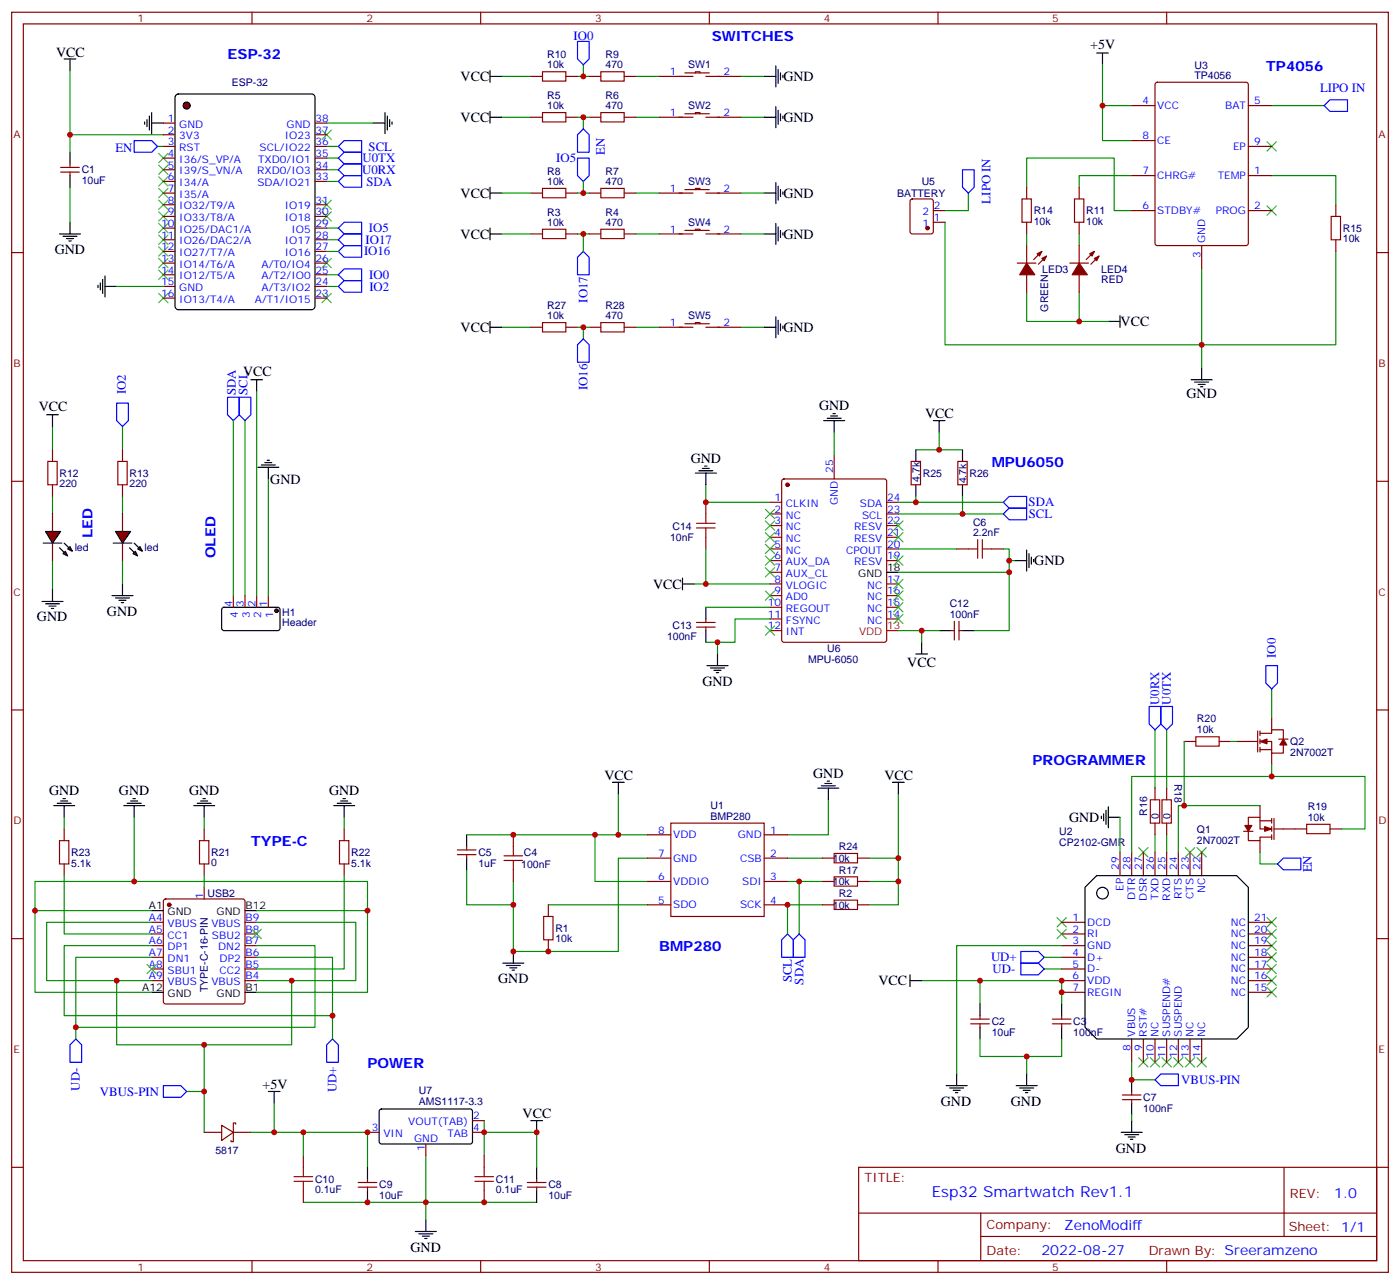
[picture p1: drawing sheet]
<svg xmlns="http://www.w3.org/2000/svg" width="423mm" height="388mm" viewBox="0 0 423 388" stroke-linecap="round" stroke-linejoin="round" font-family="sans-serif">
<g fill="none" stroke="#870000" stroke-width=".35">
<path d="M3.5 3.7h416.3v381h-416.3zM7.1 7.2h409.2v374h-409.2zM76.2 3.7v3.5M145.3 3.7v3.5M214.5 3.7v3.5M283.6 3.7v3.5M352.8 3.7v3.5M18.3 52h5.7M18.3 50.6h5.7M21.2 49.6v1M21.2 52v1.1M3.5 76.4h3.6"/>
<path d="M416.3 76.4h3.5M3.5 145.5h3.6M416.3 145.5h3.5M3.5 214.7h3.6M416.3 214.7h3.5M3.5 283.8h3.6M416.3 283.8h3.5M3.5 353h3.6M259.6 353h156.7v28.2h-156.7zM388.3 353v20.9M416.3 353h3.5M259.7 366.8h156.4"/>
<path d="M296.6 373.9h119.5M296.6 366.8v14.1M76.2 381.2v3.5M145.3 381.2v3.5M214.5 381.2v3.5M283.6 381.2v3.5M352.8 381.2v3.5"/>
</g>
<g fill="none" stroke="#008700" stroke-width=".35">
<path d="M21.2 21.3v19.4h28.2M21.2 40.7v5.3M21.2 56.6v10.6M47.6 44.3h1.8M98.8 44.3h3.5M98.8 54.9h3.5M98.8 51.3h3.5M98.8 47.8h3.5M98.8 69h3.5M98.8 72.5h3.5M98.8 86.6h3.5M98.8 83.1h3.5"/>
<path d="M15.9 128.9v7.1M15.9 150.1v5.3M15.9 169.5v8.8"/>
</g>
<g fill="none" stroke="#3c3" stroke-width=".35">
<path d="M97.4 39.3l2.8 2.9M100.2 39.3l-2.8 2.9M48 57l2.8 2.8M48 53.4l2.8 2.9M48 49.9l2.8 2.8M48 46.4l2.8 2.8M50.8 57l-2.8 2.8M50.8 53.4l-2.8 2.9M50.8 49.9l-2.8 2.8M50.8 46.4l-2.8 2.8M48 78.1l2.8 2.9M48 74.6l2.8 2.8"/>
<path d="M48 71.1l2.8 2.8M48 67.6l2.8 2.8M48 64l2.8 2.9M48 60.5l2.8 2.8M50.8 78.1l-2.8 2.9M50.8 74.6l-2.8 2.8M50.8 71.1l-2.8 2.8M50.8 67.6l-2.8 2.8M50.8 64l-2.8 2.9M50.8 60.5l-2.8 2.8M97.4 78.1l2.8 2.9M97.4 64l2.8 2.9"/>
<path d="M97.4 60.5l2.8 2.8M100.2 78.1l-2.8 2.9M100.2 64l-2.8 2.9M100.2 60.5l-2.8 2.8M48 88.7l2.8 2.8M48 81.7l2.8 2.8M50.8 88.7l-2.8 2.8M50.8 81.7l-2.8 2.8M97.4 88.7l2.8 2.8M100.2 88.7l-2.8 2.8"/>
</g>
<g fill="none" stroke="#000" stroke-width=".35">
<path d="M21.2 46v3.6M21.2 53.1v3.5M18 70.7h6.3M19 71.4h4.3M20.1 72.1h2.1M20.8 72.8h.7M21.2 67.2v3.5M14.1 125.4h3.5M15.9 125.4v3.5M15.9 178.3v3.6M12.7 181.9h6.3M13.8 182.6h4.2"/>
<path d="M14.8 183.3h2.1M15.5 184h.7"/>
</g>
<g fill="#870000" stroke="#000" stroke-width=".35">
<path d="M13.8 160.7h4.5l-2.4 3.5z"/>
<path d="M13.1 164.2h5.6z"/>
<path d="M19.4 164.2l1.4 1.4z"/>
<path d="M18 165.6l1.4 1.4z"/>
<path d="M21.2 165.3l.7 1.4-1.4-.7z"/>
<path d="M19 167.4l.8-.7 .7 1.4z"/>
</g>
<path d="M15.9 136v3.5M15.9 146.6v3.5M15.9 155.4v5.3M15.9 164.2v5.3" fill="none" stroke="#870000" stroke-width=".35"/>
<path d="M14.5 139.5h2.8v7.1h-2.8z" fill="none" stroke="#a10000" stroke-width=".35"/>
<path d="M37 128.9v7.1M37 150.1v5.3M37 169.5v7.1" fill="none" stroke="#008700" stroke-width=".35"/>
<path d="M35.3 121.9h3.5v5.3l-1.8 1.7-1.7-1.7z" fill="none" stroke="#00f" stroke-width=".35"/>
<path d="M37 176.6v3.5M33.9 180.1h6.3M34.9 180.8h4.3M36 181.5h2.1M36.7 182.2h.7" fill="none" stroke="#000" stroke-width=".35"/>
<g fill="#870000" stroke="#000" stroke-width=".35">
<path d="M34.9 160.7h4.6l-2.5 3.5z"/>
<path d="M34.2 164.2h5.7z"/>
<path d="M40.6 164.2l1.4 1.4z"/>
<path d="M39.2 165.6l1.4 1.4z"/>
<path d="M41.6 166l.7-.7 .7 1.4z"/>
<path d="M40.2 167.4l.7-.7 .7 1.4z"/>
</g>
<path d="M37 136v3.5M37 146.6v3.5M37 155.4v5.3M37 164.2v5.3" fill="none" stroke="#870000" stroke-width=".35"/>
<path d="M35.6 139.5h2.9v7.1h-2.9z" fill="none" stroke="#a10000" stroke-width=".35"/>
<path d="M102.3 83.1l1.8-1.8h5.3v3.5h-5.3z" fill="none" stroke="#00f" stroke-width=".35"/>
<path d="M53.2 28.8l.8-.4h40.2l.8 .4 .2 .7v63.1l-.4 .9-.6 .2h-40.2l-.9-.5-.2-.6v-63.1z" fill="none" stroke="#000" stroke-width=".35"/>
<circle cx="56.4" cy="31.9" r="1.06" fill="#870000" stroke="#000" stroke-width=".35"/>
<g fill="none" stroke="#870000" stroke-width=".35">
<path d="M49.4 37.2h3.5M95.2 37.2h3.6M160.5 35.5h3.5M160.5 23.1h3.5M171.1 35.5h3.5M171.1 23.1h3.5M178.2 35.5h3.5M178.2 23.1h3.5M188.7 35.5h3.6M188.7 23.1h3.6M199.3 35.5h10.2M199.3 23.1h10.2"/>
<path d="M207.1 34.4h7.4M207.1 22h7.4M210.3 34.4v-.4h1.4v.4M210.3 22v-.3h1.4v.3M213.4 35.5h10.6M213.4 23.1h10.6M49.4 40.7h3.5M49.4 44.3h3.5M49.4 47.8h3.5M49.4 51.3h3.5M49.4 54.9h3.5M49.4 58.4h3.5"/>
<path d="M95.2 40.7h3.6M95.2 44.3h3.6M95.2 47.8h3.6M95.2 51.3h3.6M95.2 54.9h3.6M160.5 58.4h3.5M171.1 58.4h3.5M178.2 58.4h3.5M188.7 58.4h3.6M199.3 58.4h10.2M207.1 57.3h7.4M210.3 57.3v-.3h1.4v.3"/>
<path d="M213.4 58.4h10.6M49.4 61.9h3.5M49.4 65.4h3.5M49.4 69h3.5M49.4 72.5h3.5M49.4 76h3.5M49.4 79.6h3.5M95.2 61.9h3.6M95.2 65.4h3.6M95.2 69h3.6M95.2 72.5h3.6M95.2 76h3.6"/>
<path d="M95.2 79.6h3.6M160.5 70.7h3.5M171.1 70.7h3.5M178.2 70.7h3.5M188.7 70.7h3.6M199.3 70.7h10.2M207.1 69.7h7.4M210.3 69.7v-.4h1.4v.4M213.4 70.7h10.6M49.4 83.1h3.5M49.4 86.6h3.5M49.4 90.1h3.5"/>
<path d="M95.2 83.1h3.6M95.2 86.6h3.6M95.2 90.1h3.6"/>
</g>
<path d="M174.6 12.5h3.6v5.3l-1.8 1.8-1.8-1.8zM40.6 42.5h5.3l1.7 1.8-1.7 1.7h-5.3zM102.3 51.3l1.8-1.7h5.3v3.5h-5.3zM102.3 47.8l1.8-1.8h5.3v3.6h-5.3zM102.3 44.3l1.8-1.8h5.3v3.5h-5.3zM104.1 53.1h5.3v3.5h-5.3l-1.8-1.7zM174.6 47.8h3.6v5.3l-1.8 1.8-1.8-1.8zM174.6 40.7l1.8-1.7 1.8 1.7v5.3h-3.6zM102.3 72.5l1.8-1.8h5.3v3.6h-5.3zM104.1 67.2h5.3v3.5h-5.3l-1.8-1.7zM176.4 76l1.8 1.8v5.3h-3.6v-5.3zM102.3 86.6l1.8-1.8h5.3v3.6h-5.3z" fill="none" stroke="#00f" stroke-width=".35"/>
<g fill="none" stroke="#000" stroke-width=".35">
<path d="M19.4 17.8h3.5M21.2 17.8v3.5M234.6 19.9v6.4M43.7 36.9v.7M44.4 36.2v2.1M45.2 35.1v4.2M45.9 37.2h3.5M45.9 34v6.4M112.9 37.2h3.5M116.4 34v6.4M117.1 35.1v4.2M117.8 36.2v2.1"/>
<path d="M118.5 36.9v.7M148.2 21.3v3.6M148.2 33.7v3.5M148.2 35.5h3.5M148.2 23.1h3.5M231.1 35.5h3.5M231.1 23.1h3.5M234.6 32.3v6.3M235.3 21v4.2M235.3 33.3v4.3M236 22v2.2M236 34.4v2.1"/>
<path d="M236.7 22.8v.7M236.7 35.1v.7M148.2 58.4h3.5M148.2 56.6v3.5M231.1 58.4h3.5M234.6 55.2v6.4M235.3 56.3v4.2M236 57.3v2.1M236.7 58v.7M148.2 69v3.5M148.2 70.7h3.5M231.1 70.7h3.5"/>
<path d="M234.6 67.6v6.3M235.3 68.6v4.2M236 69.7v2.1M236.7 70.4v.7M29.6 86.3v.7M30.3 85.5v2.2M31 84.5v4.2M31.7 86.6h3.6M31.7 83.4v6.4M67.3 183.8l.4-.2 16.5 .1 .5 .6-.1 5.9-.6 .5-16.5-.1-.5-.6v-5.7z"/>
</g>
<g fill="none" stroke="#008700" stroke-width=".35">
<path d="M176.4 19.6v3.5M98.8 37.2h14.1M151.7 35.5h8.8M151.7 23.1h8.8M174.6 35.5h3.6M174.6 23.1h3.6M176.4 35.5v3.5M192.3 35.5h7M192.3 23.1h7M224 35.5h7.1M224 23.1h7.1M151.7 58.4h8.8"/>
<path d="M174.6 58.4h3.6M176.4 54.9v3.5M192.3 58.4h7M224 58.4h7.1M151.7 70.7h8.8M174.6 70.7h3.6M176.4 70.7v5.3M192.3 70.7h7M224 70.7h7.1M35.3 86.6h14.1"/>
</g>
<path d="M164 34h7.1v2.9h-7.1zM164 21.7h7.1v2.8h-7.1zM181.7 34h7v2.9h-7zM181.7 21.7h7v2.8h-7zM164 57h7.1v2.8h-7.1zM181.7 57h7v2.8h-7zM164 69.3h7.1v2.8h-7.1zM181.7 69.3h7v2.8h-7z" fill="none" stroke="#a10000" stroke-width=".35"/>
<circle cx="83.6" cy="184.7" r=".53" fill="#870000" stroke="#000" stroke-width=".35"/>
<g fill="none" stroke="#870000" stroke-width=".35">
<path d="M342.2 31.9h7M349.5 25.1l.5-.2h26.8l.6 .4 .1 48.3-.5 .6-27 .1-.7-.5-.1-48.2zM377.5 31.9h7M310.4 56.6v3.5M326.3 56.6v3.5M342.2 53.1h7M342.2 42.5h7M377.5 53.1h7M377.5 44.3h7M275.4 60.4l.5-.3h5.6l.7 .5v9.4l-.4 .7h-5.9l-.7-.4v-9.4zM282.2 67.2h3.6M282.2 63.7h3.6"/>
<path d="M307.6 79.6h5.7M310.4 67.2v3.5M310.4 74.3v5.3M315 76l-2.4 2.5M316.4 77.4l-2.4 2.5M323.5 79.6h5.6M326.3 67.2v3.5M326.3 74.3v5.3M330.9 76l-2.5 2.5M332.3 77.4l-2.5 2.5M342.2 63.7h7M363.4 74.3v7"/>
<path d="M377.5 63.7h7M403.9 61.9v3.5M403.9 72.5v3.5M160.5 99h3.5M171.1 99h3.5M178.2 99h3.5M188.7 99h3.6M199.3 99h10.2M207.1 97.9h7.4M210.3 97.9v-.4h1.4v.4M213.4 99h10.6M310.4 83.1v5.3"/>
<path d="M326.3 83.1v5.3M252.2 137.8v7M275.5 139.5h2.8v7.1h-2.8zM289.6 139.5h2.9v7.1h-2.9zM213.4 151.9v3.5M232.8 151.9h3.6M232.8 155.4h3.6M232.8 158.9h3.6M236.6 145l.5-.2h30.3l.7 .4v48.3l-.5 .6-30.5 .1-.7-.5v-48.2zM268.1 151.9h3.5M268.1 155.4h3.5M268.1 158.9h3.5"/>
<path d="M213.4 162.5v3.5M232.8 162.5h3.6M232.8 166h3.6M232.8 169.5h3.6M232.8 173h3.6M232.8 176.6h3.6M268.1 162.5h3.5M268.1 166h3.5M268.1 169.5h3.5M268.1 176.6h3.5M289.3 166h3.5M299.9 166h3.5"/>
<path d="M70.6 180.1v3.5M74.1 180.1v3.5M77.6 180.1v3.5M81.1 180.1v3.5M210.6 188.2h5.7M210.6 189.6h5.7M213.4 187.1v1.1M213.4 189.6v1.1M232.8 180.1h3.6M232.8 183.6h3.6M232.8 187.1h3.6M232.8 190.7h3.6"/>
<path d="M268.1 180.1h3.5M268.1 183.6h3.5M268.1 187.1h3.5M287.5 190.7h1.1M288.6 187.9v5.6M290 190.7h1M290 187.9v5.6M384.5 217.1v3.6M349.2 238.3v3.5M352.8 238.3v3.5M358.1 224.2h3.5M368.7 224.2h3.5"/>
<path d="M373.9 224.2h6.4M380.3 221v6.4M381 224.2h3.5v3.5h3.6v-2.5M381 221.7h3.5v-1h3.6v2.8M381 221v1.4M381 223.5v1.4M381 226v1.4M381 226.7h3.5M384.5 227.7v3.5M386.6 223.5h2.9M19.4 250.6v3.6M61.7 250.6v3.6"/>
<path d="M104.1 250.6v3.6M138.3 258.4h5.6M138.3 257h5.6M141.1 255.9v1.1M141.1 258.4v1.1M155.2 252.4v3.5M195.8 259.5h7M195.8 252.4h7M202.8 248.9h28.3v28.2h-28.3zM231.1 259.5h7M231.1 252.4h7M248.7 259.5h3.5"/>
<path d="M259.3 259.5h3.5M338.7 257.7v7.1M342.2 257.7v7.1M345.7 257.7v7.1M349.2 248.9v3.5M349.2 257.7v7.1M352.8 248.9v3.5M352.8 257.7v7.1M356.3 257.7v7.1M359.8 257.7v7.1M363.4 257.7v7.1M376.1 251.4h2.8"/>
<path d="M377.5 249.6v-2.5h3.5v3.5h3.5M377.5 251.4v2.8h3.5v-1.1h3.5M381 243.6v3.5M381 254.2v3.5M381 248.2h3.5M384.5 247.5v1.4M384.5 249.9v1.5M384.5 252.4v1.4M385.2 250.6h9.9M385.2 247.5v6.3M402.2 250.6h3.5M19.4 261.2v3.6"/>
<path d="M45.9 278.9h3.5M49.6 272l.5-.2h23.3l.5 .2 .2 .5v30.4l-.3 .5-.4 .2h-23.3l-.5-.3-.2-.4v-30.4zM61.7 261.2v3.6M61.7 268.3v3.5M74.1 278.9h3.5M104.1 261.2v3.6M155.2 263v3.5M165.8 273.6v3.5M195.8 273.6h7M195.8 266.5h7M231.1 273.6h7M231.1 266.5h7"/>
<path d="M248.7 273.6h3.5M248.7 266.5h3.5M259.3 273.6h3.5M259.3 266.5h3.5M321 278.9h7.1M377.5 278.9h7M45.9 282.4h3.5M45.9 285.9h3.5M45.9 289.5h3.5M45.9 293h3.5M45.9 296.5h3.5M74.1 282.4h3.5"/>
<path d="M74.1 285.9h3.5M74.1 289.5h3.5M74.1 293h3.5M74.1 296.5h3.5M165.8 284.2v3.5M321 282.4h7.1M321 285.9h7.1M321 289.5h7.1M321 293h7.1M321 296.5h7.1M377.5 282.4h7M377.5 285.9h7"/>
<path d="M377.5 289.5h7M377.5 293h7M377.5 296.5h7M293.5 308.2h5.7M293.5 309.6h5.7M296.3 307.1v1.1M296.3 309.6v1M318.2 308.2h5.6M318.2 309.6h5.6M321 300h7.1M321 307.1v1.1M321 309.6v1"/>
<path d="M342.2 314.1v7.1M345.7 314.1v7.1M349.2 314.1v7.1M352.8 314.1v7.1M356.3 314.1v7.1M359.8 314.1v7.1M363.4 314.1v7.1M377.5 300h7M71.3 339.9v-.4h-.7v2.9M142.9 338.8h3.5M339.4 331.1h5.6M339.4 332.5h5.6"/>
<path d="M342.2 330v1.1M342.2 332.5v1.1M61.7 342.4h5.3M67 340.3l3.6 2.1-3.6 2.4zM70.6 342.4v2.8h-.8v-.4M70.6 342.4h5.2M91.7 349.4v3.6M108.3 359h5.6M108.3 357.5h5.6M111.1 342.4h3.6M111.1 356.5v1M111.1 359v1"/>
<path d="M128.8 345.9v3.5M142.9 342.4h3.5M146.4 349.4v3.6M159.5 359h5.6M159.5 357.5h5.6M162.3 356.5v1M162.3 359v1M91.7 360v3.5M146.4 360v3.5"/>
</g>
<g fill="none" stroke="#000" stroke-width=".35">
<path d="M331.6 16.1h3.5M333.4 16.1v3.5M148.2 99h3.5M148.2 97.2v3.5M231.1 99h3.5M234.6 95.8v6.3M235.3 96.8v4.3M236 97.9v2.1M236.7 98.6v.7M335.1 97.2h3.6M338.7 95.4v3.6M75.8 114.8h3.6"/>
<path d="M77.6 114.8v3.6M360.2 114.8h6.3M361.2 115.5h4.3M362.3 116.2h2.1M363 116.9h.7M363.4 111.3v3.5M80.1 139.9h2.1M80.8 139.2h.7M249.1 127.2h6.3M250.1 126.5h4.3M251.2 125.8h2.1M251.9 125.1h.7"/>
<path d="M252.2 127.2v3.5M276.9 136v3.5M282.2 127.2h3.6M284 127.2v3.5M291 136v3.5M78 141.3h6.3M79 140.6h4.3M81.1 141.3v3.5M210.3 143.1h6.3M211.3 142.3h4.2M212.4 141.6h2.1M213.1 140.9h.7"/>
<path d="M213.4 143.1v3.5M276.9 146.6v3.5M291 146.6v3.5M206.4 176.6h3.5M206.4 174.8v3.5M268.1 173h3.5M306.9 169.5h3.5M310.4 166.3v6.4M311.1 167.4v4.2M311.9 168.5v2.1M312.6 169.2v.7M213.4 183.6v3.5"/>
<path d="M213.4 190.7v3.5M217 197.7v3.6M276.9 197.7h3.6M278.7 194.2v3.5M284 190.7h3.5M291 190.7h3.6M213.8 201.3h6.3M214.8 202h4.3M215.9 202.7h2.1M216.6 203.4h.7M185.2 236.5h3.5M187 236.5v3.6"/>
<path d="M247.3 238.3h6.3M248.4 237.6h4.2M249.4 236.9h2.1M250.1 236.2h.7M250.5 238.3v3.5M269.9 236.5h3.5M271.6 236.5v3.6M16.2 243.6h6.4M17.3 242.9h4.2M18.3 242.2h2.2M19 241.5h.8M19.4 243.6v3.5"/>
<path d="M37.4 243.6h6.3M38.5 242.9h4.2M39.5 242.2h2.1M40.2 241.5h.7M40.6 243.6v3.5M58.6 243.6h6.3M59.6 242.9h4.3M60.7 242.2h2.1M61.4 241.5h.7M61.7 243.6v3.5M100.9 243.6h6.3M102 242.9h4.2"/>
<path d="M103 242.2h2.1M103.7 241.5h.7M104.1 243.6v3.5M141.1 252.4v3.5M141.1 259.5v3.5M333 246.8v.7M333.7 246.1v2.1M334.4 245v4.2M335.1 247.1h3.6M335.1 243.9v6.4M45.9 275.3h3.5M74.1 275.3h3.5"/>
<path d="M331.6 264.8h42.3l3.6 3.5v42.3l-3.6 3.5h-42.3l-3.5-3.5v-42.3zM152 291.2h6.4M153.1 291.9h4.2M154.2 292.6h2.1M154.9 293.3h.7M155.2 287.7v3.5M275.2 296.5h3.5M275.2 294.7v3.6M45.9 300h3.5M74.1 300h3.5M296.3 303.6v3.5M296.3 310.6v3.5"/>
<path d="M321 303.6v3.5M321 310.6v3.5M81.1 330h3.6M82.9 330v3.6M114.9 335.5l.5-.2 27 .1 .5 .6-.1 9.5-.6 .4-27.1-.1-.4-.6v-9.2zM160.5 338.8h3.5M162.3 338.8v3.6M286.1 328.3h6.4M287.2 329h4.2M288.2 329.7h2.1M288.9 330.4h.7M289.3 324.7v3.6"/>
<path d="M307.3 328.3h6.3M308.3 329h4.3M309.4 329.7h2.1M310.1 330.4h.7M310.4 324.7v3.6M342.2 326.5v3.5M342.2 333.6v3.5M342.2 338.8v3.6M111.1 353v3.5M162.3 353v3.5M339 342.4h6.4M340.1 343.1h4.2"/>
<path d="M341.1 343.8h2.2M341.8 344.5h.7M111.1 360v3.5M125.6 372.4h6.3M126.6 373.1h4.3M127.7 373.8h2.1M128.4 374.5h.7M128.8 368.8v3.6M162.3 360v3.5"/>
<circle cx="333.4" cy="270.1" r="1.76"/>
</g>
<g fill="none" stroke="#008700" stroke-width=".35">
<path d="M333.4 19.6v12.3M342.2 31.9h-8.8v10.6h8.8M384.5 31.9h15.9M292.8 58.4v5.3h-7M310.4 56.6v-8.8h26.5v15.9h5.3M342.2 53.1h-15.9v3.5M384.5 53.1h19.4v8.8M98.8 76h3.5M285.8 67.2v37h77.6v-22.9M310.4 70.7v3.6M326.3 70.7v3.6M403.9 76v28.2h-40.5v7.1"/>
<path d="M151.7 99h8.8M174.6 99h3.6M176.4 99v3.5M192.3 99h7M224 99h7.1M310.4 88.4v8.8h15.9v-8.8M326.3 97.2h8.8M77.6 118.4v61.7M70.6 127.2v52.9M74.1 127.2v52.9M252.2 130.7v7.1M276.9 136h14.1"/>
<path d="M284 130.7v5.3M81.1 144.8v35.3M213.4 146.6v5.3h19.4M276.9 150.1v1.8h-5.3M276.9 151.9h26.5M291 150.1v5.3h-19.4M291 155.4h12.4M209.9 176.6h3.5M213.4 166v10.6h19.4M271.6 166h17.7M303.4 166h1.8v7h-33.6M305.2 173v17.7h-10.6"/>
<path d="M305.2 169.5h1.7M213.4 183.6h19.4M217 194.2v3.5M232.8 187.1h-10.6v7.1h-8.8M271.6 190.7h12.4M278.7 190.7v3.5M384.5 208.3v8.8M349.2 220.7v17.6M352.8 220.7v17.6M358.1 224.2v19.4M372.2 224.2h1.7M384.5 231.2v3.6h-42.3v22.9"/>
<path d="M384.5 234.8h28.2v15.8h-7M19.4 247.1v3.5M40.6 247.1v19.4M61.7 247.1v3.5M104.1 247.1v3.5M141.1 252.4h54.7M179.9 252.4v14.1h15.9M187 240.1v12.3M195.8 259.5h-8.8v28.2h-31.8v-14.1M238.1 259.5h10.6M250.5 241.8v10.6h-12.4M262.8 259.5h8.8v14.1h-8.8"/>
<path d="M271.6 240.1v19.4M338.7 247.1v10.6M349.2 252.4v5.3M352.8 252.4v5.3M381 243.6h-24.7v14.1M381 257.7v3.5h5.3M10.6 275.3v-8.8h100.5v8.8M19.4 264.8v17.6h26.5M45.9 275.3h-35.3v24.7h35.3M45.9 278.9h-31.8v17.6h31.8M61.7 264.8v3.5M77.6 275.3h33.5v24.7h-33.5"/>
<path d="M77.6 278.9h30v17.6h-30M104.1 264.8v28.2h-26.5M141.1 263v10.6h14.1v-7.1M165.8 273.6h30M238.1 266.5h10.6M241.7 266.5v15.9M248.7 273.6h-10.6v8.8M262.8 266.5h8.8M35.3 296.5v19.4h52.9v-19.4M45.9 285.9h-26.5v21.2h81.1v-17.6h-22.9M77.6 285.9h17.6v24.7h-72.3v-21.1h23M278.7 296.5h17.6"/>
<path d="M315.7 289.5h5.3M315.7 293h5.3M321 285.9h-31.7v38.8M22.9 310.6v3.5M61.7 315.9v26.5M100.5 307.1v7M296.3 303.6v-7.1h24.7v7.1M296.3 314.1v5.3h24.7v-5.3M310.4 319.4v5.3M56.4 330h5.3M82.9 333.6v8.8M146.4 338.8v3.6h15.9v10.6"/>
<path d="M342.2 321.2v5.3h7M342.2 337.1v1.7M75.8 342.4h15.9M91.7 349.4v-7h19.4v10.6M128.8 349.4v19.4M146.4 342.4v7M91.7 363.5h70.6"/>
</g>
<g fill="none" stroke="#00f" stroke-width=".35">
<path d="M400.4 31.9l1.8-1.7h5.3v3.5h-5.3zM291 51.3h3.6v5.3l-1.8 1.8-1.8-1.8zM102.3 76l1.8-1.7h5.3v3.5h-5.3zM176.4 102.5l1.8 1.7v5.3h-3.6v-5.3zM68.8 120.1h3.5v5.3l-1.7 1.8-1.8-1.8zM72.3 120.1h3.5v5.3l-1.7 1.8-1.8-1.8zM303.4 151.9l1.8-1.8h5.2v3.5h-5.2zM303.4 155.4l1.8-1.8h5.2v3.6h-5.2zM347.5 213.6h3.5v5.3l-1.8 1.8-1.7-1.8zM351 213.6h3.5v5.3l-1.7 1.8-1.8-1.8zM382.8 201.3h3.5v5.3l-1.8 1.7-1.7-1.7zM386.3 261.2l1.8-1.7h5.2v3.5h-5.2z"/>
<path d="M238.1 282.4l1.8 1.8v5.3h-3.5v-5.3zM241.7 282.4l1.7 1.8v5.3h-3.5v-5.3zM308.7 287.7h5.3l1.7 1.8-1.7 1.7h-5.3zM308.7 291.2h5.3l1.7 1.8-1.7 1.7h-5.3zM22.9 314.1l1.8 1.8v5.3h-3.5v-5.3zM100.5 314.1l1.8 1.8v5.3h-3.5v-5.3zM49.4 328.3h5.3l1.7 1.7-1.7 1.8h-5.3zM349.2 326.5l1.8-1.8h5.3v3.6h-5.3z"/>
</g>
<g fill="none" stroke="#3c3" stroke-width=".35">
<path d="M383.1 42.9l2.8 2.8M385.9 42.9l-2.8 2.8M383.1 62.3l2.8 2.8M385.9 62.3l-2.8 2.8M231.4 154l2.8 2.8M231.4 157.5l2.8 2.8M234.2 154l-2.8 2.8M234.2 157.5l-2.8 2.8M270.2 157.5l2.8 2.8M273 157.5l-2.8 2.8M231.4 161l2.8 2.9M231.4 164.6l2.8 2.8"/>
<path d="M231.4 168.1l2.8 2.8M231.4 171.6l2.8 2.8M231.4 178.7l2.8 2.8M234.2 161l-2.8 2.9M234.2 164.6l-2.8 2.8M234.2 168.1l-2.8 2.8M234.2 171.6l-2.8 2.8M234.2 178.7l-2.8 2.8M270.2 178.7l2.8 2.8M270.2 175.2l2.8 2.8M270.2 168.1l2.8 2.8M270.2 161l2.8 2.9"/>
<path d="M273 175.2l-2.8 2.8M273 178.7l-2.8 2.8M273 168.1l-2.8 2.8M273 161l-2.8 2.9M231.4 189.3l2.8 2.8M234.2 189.3l-2.8 2.8M270.2 185.7l2.8 2.9M270.2 182.2l2.8 2.8M273 185.7l-2.8 2.9M273 182.2l-2.8 2.8M344.3 256.3l2.8 2.8M347.1 256.3l-2.8 2.8"/>
<path d="M358.4 256.3l2.8 2.8M361.2 256.3l-2.8 2.8M361.9 256.3l2.9 2.8M364.8 256.3l-2.9 2.8M319.6 277.5l2.8 2.8M322.4 277.5l-2.8 2.8M383.1 277.5l2.8 2.8M385.9 277.5l-2.8 2.8M44.4 291.6l2.9 2.8M47.3 291.6l-2.9 2.8M76.2 281l2.8 2.8M79 281l-2.8 2.8"/>
<path d="M319.6 281l2.8 2.8M322.4 281l-2.8 2.8M383.1 281l2.8 2.8M383.1 298.6l2.8 2.8M383.1 295.1l2.8 2.8M383.1 291.6l2.8 2.8M383.1 288l2.8 2.9M383.1 284.5l2.8 2.8M385.9 298.6l-2.8 2.8M385.9 295.1l-2.8 2.8M385.9 291.6l-2.8 2.8M385.9 288l-2.8 2.9"/>
<path d="M385.9 284.5l-2.8 2.8M385.9 281l-2.8 2.8M344.3 319.8l2.8 2.8M347.1 319.8l-2.8 2.8M347.8 319.8l2.9 2.8M350.7 319.8l-2.9 2.8M351.4 319.8l2.8 2.8M354.2 319.8l-2.8 2.8M354.9 319.8l2.8 2.8M357.7 319.8l-2.8 2.8M358.4 319.8l2.8 2.8M361.2 319.8l-2.8 2.8"/>
<path d="M361.9 319.8l2.9 2.8M364.8 319.8l-2.9 2.8"/>
</g>
<g fill="none" stroke="#a10000" stroke-width=".35">
<path d="M309 60.1h2.9v7.1h-2.9zM324.9 60.1h2.8v7.1h-2.8zM402.5 65.4h2.8v7.1h-2.8zM164 97.5h7.1v2.9h-7.1zM181.7 97.5h7v2.9h-7zM210.6 159.6h5.7M210.6 158.2h5.7M213.4 155.4v2.8M213.4 159.6v2.9M292.8 166h2.8M295.6 163.2v5.6M297 166h2.9"/>
<path d="M297 163.2v5.6M361.6 222.8h7.1v2.8h-7.1zM18 254.2h2.8v7h-2.8zM60.3 254.2h2.8v7h-2.8zM102.7 254.2h2.8v7h-2.8zM152.4 258.8h5.6M155.2 255.9v2.9M252.2 258.1h7.1v2.8h-7.1zM347.8 241.8h2.9v7.1h-2.9zM351.4 241.8h2.8v7.1h-2.8zM395.1 249.2h7.1v2.9h-7.1zM152.4 260.2h5.6"/>
<path d="M155.2 260.2v2.8M164.4 277.1h2.8v7.1h-2.8zM252.2 272.2h7.1v2.8h-7.1zM252.2 265.1h7.1v2.8h-7.1zM88.9 357.2h5.6M88.9 355.8h5.6M91.7 353v2.8M91.7 357.2v2.8M143.6 357.2h5.6M143.6 355.8h5.6M146.4 353v2.8M146.4 357.2v2.8"/>
</g>
<g fill="#870000" stroke="#870000" stroke-width=".35">
<path d="M310.4 79.6l2.5 3.5h-4.6z"/>
<path d="M315 78.1l1.4-.7-.7 1.4z"/>
<path d="M313.6 76.7l1.4-.7-.7 1.4z"/>
<path d="M326.3 79.6l2.5 3.5h-4.6z"/>
<path d="M330.9 78.1l1.4-.7-.7 1.4z"/>
<path d="M329.5 76.7l1.4-.7-.7 1.4z"/>
<path d="M388.1 223.5l1 1.7h-2.1z"/>
<path d="M381 224.2l2.1-.7v1.4z"/>
<path d="M376.4 249.6h2.1l-1 1.8z"/>
<path d="M382.4 249.9l2.1 .7-2.1 .8z"/>
<circle cx="280.5" cy="69" r=".53"/>
<circle cx="51.2" cy="273.6" r=".53"/>
<circle cx="238.1" cy="146.6" r=".53"/>
</g>
<path d="M268.1 190.7h3.5" fill="none" stroke="#f00" stroke-width=".35"/>
<g fill="#c00">
<circle cx="21.2" cy="40.7" r=".88"/>
<circle cx="176.4" cy="58.4" r=".88"/>
<circle cx="176.4" cy="70.7" r=".88"/>
<circle cx="176.4" cy="35.5" r=".88"/>
<circle cx="176.4" cy="23.1" r=".88"/>
<circle cx="363.4" cy="104.2" r=".88"/>
<circle cx="333.4" cy="31.9" r=".88"/>
<circle cx="326.3" cy="97.2" r=".88"/>
<circle cx="296.3" cy="296.5" r=".88"/>
<circle cx="321" cy="300" r=".88"/>
<circle cx="321" cy="296.5" r=".88"/>
<circle cx="358.1" cy="243.6" r=".88"/>
<circle cx="384.5" cy="234.8" r=".88"/>
<circle cx="310.4" cy="319.4" r=".88"/>
<circle cx="342.2" cy="326.5" r=".88"/>
<circle cx="61.7" cy="330" r=".88"/>
<circle cx="61.7" cy="315.9" r=".88"/>
<circle cx="82.9" cy="342.4" r=".88"/>
<circle cx="91.7" cy="342.4" r=".88"/>
<circle cx="128.8" cy="363.5" r=".88"/>
<circle cx="111.1" cy="363.5" r=".88"/>
<circle cx="146.4" cy="363.5" r=".88"/>
<circle cx="111.1" cy="342.4" r=".88"/>
<circle cx="162.3" cy="342.4" r=".88"/>
<circle cx="146.4" cy="342.4" r=".88"/>
<circle cx="100.5" cy="307.1" r=".88"/>
<circle cx="22.9" cy="310.6" r=".88"/>
<circle cx="88.2" cy="296.5" r=".88"/>
<circle cx="35.3" cy="296.5" r=".88"/>
<circle cx="111.1" cy="275.3" r=".88"/>
<circle cx="10.6" cy="275.3" r=".88"/>
<circle cx="40.6" cy="266.5" r=".88"/>
<circle cx="155.2" cy="273.6" r=".88"/>
<circle cx="187" cy="252.4" r=".88"/>
<circle cx="271.6" cy="259.5" r=".88"/>
<circle cx="241.7" cy="266.5" r=".88"/>
<circle cx="238.1" cy="273.6" r=".88"/>
<circle cx="165.8" cy="287.7" r=".88"/>
<circle cx="155.2" cy="287.7" r=".88"/>
<circle cx="179.9" cy="252.4" r=".88"/>
<circle cx="155.2" cy="252.4" r=".88"/>
<circle cx="271.6" cy="266.5" r=".88"/>
<circle cx="291" cy="155.4" r=".88"/>
<circle cx="276.9" cy="151.9" r=".88"/>
<circle cx="284" cy="136" r=".88"/>
<circle cx="305.2" cy="169.5" r=".88"/>
<circle cx="305.2" cy="173" r=".88"/>
<circle cx="278.7" cy="190.7" r=".88"/>
<circle cx="217" cy="194.2" r=".88"/>
<circle cx="213.4" cy="151.9" r=".88"/>
<circle cx="213.4" cy="176.6" r=".88"/>
<circle cx="176.4" cy="99" r=".88"/>
</g>
<text font-size="4.6" fill="#00f" x="281.7" y="362">Esp32 Smartwatch Rev1.1</text>
<g font-size="4.2">
<text x="16.9" y="17.1">VCC</text>
<text x="329.7" y="14.8">+5V</text>
<text x="139.3" y="24.5">VCC</text>
<text x="236.9" y="24.5">GND</text>
<text x="139.3" y="36.9">VCC</text>
<text x="236.9" y="36.9">GND</text>
<text x="139.3" y="59.8">VCC</text>
<text x="236.9" y="59.8">GND</text>
<text x="16.5" y="76.8">GND</text>
<text x="139.3" y="72.1">VCC</text>
<text x="236.9" y="72.1">GND</text>
<text x="139.3" y="100.4">VCC</text>
<text x="236.9" y="100.4">GND</text>
<text x="338.8" y="98.6">VCC</text>
<text x="73.5" y="113.7">VCC</text>
<text x="11.8" y="124.3">VCC</text>
<text x="247.6" y="124">GND</text>
<text x="358.8" y="120.5">GND</text>
<text x="279.8" y="126.5">VCC</text>
<text x="208.8" y="139.8">GND</text>
<text x="81.7" y="146.2">GND</text>
<text x="312.7" y="170.9">GND</text>
<text x="197.5" y="178">VCC</text>
<text x="11.2" y="187.9">GND</text>
<text x="32.3" y="186.2">GND</text>
<text x="274.3" y="201.7">VCC</text>
<text x="212.4" y="207.3">GND</text>
<text x="182.7" y="235.8">VCC</text>
<text x="245.9" y="235.1">GND</text>
<text x="267.4" y="235.8">VCC</text>
<text x="14.8" y="240.4">GND</text>
<text x="36" y="240.4">GND</text>
<text x="57.1" y="240.4">GND</text>
<text x="99.5" y="240.4">GND</text>
<text x="323.2" y="248.6">GND</text>
<text x="150.6" y="297.2">GND</text>
<text x="265.6" y="298">VCC</text>
<text x="79.4" y="329.3">+5V</text>
<text x="284.5" y="334.5">GND</text>
<text x="305.6" y="334.5">GND</text>
<text x="158" y="338.1">VCC</text>
<text x="337.4" y="348.6">GND</text>
<text x="124.1" y="378.5">GND</text>
</g>
<g font-size="4.2" fill="#00f">
<text x="68.8" y="17.8">ESP-32</text>
<text x="215.2" y="12.5">SWITCHES</text>
<text x="382.8" y="21.3">TP4056</text>
<text x="299.9" y="141.3">MPU6050</text>
<text x="28" y="162.8" transform="rotate(-90 28 162.8)">LED</text>
<text x="65.1" y="168.8" transform="rotate(-90 65.1 168.8)">OLED</text>
<text x="312.2" y="231.2">PROGRAMMER</text>
<text x="75.8" y="255.9">TYPE-C</text>
<text x="199.3" y="287.7">BMP280</text>
<text x="111.1" y="323">POWER</text>
<text x="403.4" y="362.2">1.0</text>
<text x="321.8" y="371.8">ZenoModiff</text>
<text x="314.9" y="379.6">2022-08-27</text>
</g>
<g font-size="3.9" fill="#00f">
<text x="173.4" y="12">IO0</text>
<text x="399.1" y="27.9">LIPO IN</text>
<text x="34.9" y="46">EN</text>
<text x="111.5" y="45.5">SCL</text>
<text x="182.9" y="46.8" transform="rotate(-90 182.9 46.8)">EN</text>
<text x="109.5" y="52.6">U0RX</text>
<text x="109.6" y="49.1">U0TX</text>
<text x="168.2" y="49">IO5</text>
<text x="110.8" y="56.1">SDA</text>
<text x="299.5" y="61.5" transform="rotate(-90 299.5 61.5)">LIPO IN</text>
<text x="111.6" y="70.2">IO5</text>
<text x="110.1" y="77.2">IO16</text>
<text x="110.6" y="73.8">IO17</text>
<text x="111.7" y="84.3">IO0</text>
<text x="111.7" y="87.9">IO2</text>
<text x="177.7" y="91.5" transform="rotate(-90 177.7 91.5)">IO17</text>
<text x="38.1" y="119.2" transform="rotate(-90 38.1 119.2)">IO2</text>
<text x="71.3" y="119.4" transform="rotate(-90 71.3 119.4)">SDA</text>
<text x="74.9" y="119.4" transform="rotate(-90 74.9 119.4)">SCL</text>
<text x="177.7" y="118" transform="rotate(-90 177.7 118)">IO16</text>
<text x="311" y="153">SDA</text>
<text x="311.1" y="156.5">SCL</text>
<text x="385.8" y="199" transform="rotate(-90 385.8 199)">IO0</text>
<text x="350.5" y="213.2" transform="rotate(-90 350.5 213.2)">U0RX</text>
<text x="354" y="213.1" transform="rotate(-90 354 213.1)">U0TX</text>
<text x="396.7" y="263.8" transform="rotate(-90 396.7 263.8)">EN</text>
<text x="299.7" y="290.7">UD+</text>
<text x="239.4" y="297.1" transform="rotate(-90 239.4 297.1)">SCL</text>
<text x="242.9" y="297.7" transform="rotate(-90 242.9 297.7)">SDA</text>
<text x="300.1" y="294.2">UD-</text>
<text x="24.1" y="329.8" transform="rotate(-90 24.1 329.8)">UD-</text>
<text x="357.2" y="327.8">VBUS-PIN</text>
<text x="30.2" y="331.3">VBUS-PIN</text>
<text x="101.7" y="330.2" transform="rotate(-90 101.7 330.2)">UD+</text>
</g>
<g font-size="3.9" fill="#800">
<text x="261.4" y="357.5">TITLE:</text>
<text x="390" y="362.2">REV:</text>
<text x="298.3" y="371.7">Company:</text>
<text x="389.7" y="372.4">Sheet: 1/1</text>
<text x="298.3" y="379.4">Date:</text>
<text x="347.4" y="379.5">Drawn By: Sreeramzeno</text>
</g>
<g font-size="3.2" fill="#800">
<text x="41.6" y="6.7">1</text>
<text x="110.8" y="6.7">2</text>
<text x="179.9" y="6.7">3</text>
<text x="249.1" y="6.7">4</text>
<text x="318.2" y="6.7">5</text>
<text x="4.1" y="41.8">A</text>
<text x="416.8" y="41.8">A</text>
<text x="4.1" y="110.9">B</text>
<text x="416.8" y="110.9">B</text>
<text x="4.1" y="180.1">C</text>
<text x="416.8" y="180.1">C</text>
<text x="4.1" y="249.2">D</text>
<text x="416.8" y="249.2">D</text>
<text x="4.1" y="318.4">E</text>
<text x="416.8" y="318.4">E</text>
<text x="41.6" y="384.2">1</text>
<text x="110.8" y="384.2">2</text>
<text x="179.9" y="384.2">3</text>
<text x="249.1" y="384.2">4</text>
<text x="318.2" y="384.2">5</text>
</g>
<g font-size="3.2" fill="#000080">
<text x="165.5" y="17.5">R10</text>
<text x="183.1" y="17.5">R9</text>
<text x="165.5" y="20.6">10k</text>
<text x="183.1" y="20.6">470</text>
<text x="208.1" y="20.6">SW1</text>
<text x="361.2" y="23.8">TP4056</text>
<text x="361.2" y="20.8">U3</text>
<text x="70.1" y="26.1">ESP-32</text>
<text x="165.5" y="29.9">R5</text>
<text x="183.1" y="29.9">R6</text>
<text x="165.5" y="33">10k</text>
<text x="183.1" y="33">470</text>
<text x="208.1" y="33">SW2</text>
<text x="24.7" y="52.4">C1</text>
<text x="165.5" y="52.8">R8</text>
<text x="183.1" y="52.8">R7</text>
<text x="24.7" y="55.6">10uF</text>
<text x="165.5" y="55.9">10k</text>
<text x="183.1" y="55.9">470</text>
<text x="208.1" y="55.9">SW3</text>
<text x="271.2" y="59.6">BATTERY</text>
<text x="278.7" y="56">U5</text>
<text x="165.5" y="65.2">R3</text>
<text x="183.1" y="65.2">R4</text>
<text x="312.6" y="64.9">R14</text>
<text x="328.4" y="64.9">R11</text>
<text x="165.5" y="68.3">10k</text>
<text x="183.1" y="68.3">470</text>
<text x="208.1" y="68.3">SW4</text>
<text x="312.6" y="67.9">10k</text>
<text x="328.4" y="67.9">10k</text>
<text x="406" y="70.1">R15</text>
<text x="406" y="73.2">10k</text>
<text x="315.1" y="82.5">LED3</text>
<text x="333" y="82.5">LED4</text>
<text x="333" y="85.6">RED</text>
<text x="165.5" y="93.4">R27</text>
<text x="183.1" y="93.4">R28</text>
<text x="316.9" y="94.2" transform="rotate(-90 316.9 94.2)">GREEN</text>
<text x="165.5" y="96.5">10k</text>
<text x="183.1" y="96.5">470</text>
<text x="208.1" y="96.5">SW5</text>
<text x="18" y="147.2">220</text>
<text x="18" y="144.2">R12</text>
<text x="39.2" y="147.2">220</text>
<text x="39.2" y="144.2">R13</text>
<text x="278.1" y="145.6" transform="rotate(-90 278.1 145.6)">4.7k</text>
<text x="279" y="144.2">R25</text>
<text x="292.2" y="146.2" transform="rotate(-90 292.2 146.2)">4.7k</text>
<text x="293.2" y="144.2">R26</text>
<text x="203.4" y="160.1">C14</text>
<text x="294.2" y="159">C6</text>
<text x="22.6" y="166.6">led</text>
<text x="43.7" y="166.6">led</text>
<text x="202.6" y="163.6">10nF</text>
<text x="294.2" y="162.1">2.2nF</text>
<text x="287.2" y="183.7">C12</text>
<text x="85.4" y="189.1">Header</text>
<text x="85.4" y="186.2">H1</text>
<text x="203.4" y="190.1">C13</text>
<text x="287.2" y="186.8">100nF</text>
<text x="201.7" y="193.6">100nF</text>
<text x="250.1" y="197.2">U6</text>
<text x="244.4" y="200.6">MPU-6050</text>
<text x="361.9" y="221.7">10k</text>
<text x="361.9" y="218.4">R20</text>
<text x="390.2" y="225.3">Q2</text>
<text x="390.2" y="228.6">2N7002T</text>
<text x="355.1" y="237" transform="rotate(90 355.1 237)">R18</text>
<text x="214.9" y="244.7">U1</text>
<text x="395.4" y="244.8">R19</text>
<text x="214.9" y="247.8">BMP280</text>
<text x="346.9" y="246.6" transform="rotate(-90 346.9 246.6)">R16</text>
<text x="350.4" y="247.5" transform="rotate(-90 350.4 247.5)">0</text>
<text x="354" y="247.5" transform="rotate(-90 354 247.5)">0</text>
<text x="361.9" y="251.7">Q1</text>
<text x="395.4" y="248.2">10k</text>
<text x="253.7" y="257.1">R24</text>
<text x="320.3" y="255.9">CP2102-GMR</text>
<text x="320.3" y="252.6">U2</text>
<text x="361.9" y="255.1">2N7002T</text>
<text x="21.5" y="262">5.1k</text>
<text x="21.5" y="258.9">R23</text>
<text x="63.9" y="262">0</text>
<text x="63.9" y="258.8">R21</text>
<text x="106.2" y="262">5.1k</text>
<text x="106.2" y="258.9">R22</text>
<text x="144.6" y="262">1uF</text>
<text x="144.6" y="258.9">C5</text>
<text x="157.6" y="262.4">100nF</text>
<text x="158.4" y="258.9">C4</text>
<text x="251.9" y="260.6">10k</text>
<text x="251.9" y="267.7">10k</text>
<text x="253.7" y="264.1">R17</text>
<text x="62.7" y="271.1">USB2</text>
<text x="251.9" y="274.7">10k</text>
<text x="253.7" y="271.2">R2</text>
<text x="167.9" y="281.8">R1</text>
<text x="167.9" y="285">10k</text>
<text x="62.9" y="300" transform="rotate(-90 62.9 300)">TYPE-C-16-PIN</text>
<text x="299.9" y="309.9">C2</text>
<text x="324.6" y="309.9">C3</text>
<text x="299.9" y="313.3">10uF</text>
<text x="324.6" y="313.3">100nF</text>
<text x="126.7" y="334.1">AMS1117-3.3</text>
<text x="126.7" y="330.9">U7</text>
<text x="345.7" y="332.9">C7</text>
<text x="345.7" y="336.2">100nF</text>
<text x="65.1" y="348.8">5817</text>
<text x="95.2" y="357.6">C10</text>
<text x="114.7" y="359.3">C9</text>
<text x="149.9" y="357.6">C11</text>
<text x="165.8" y="359.3">C8</text>
<text x="95.2" y="360.7">0.1uF</text>
<text x="114.7" y="362.5">10uF</text>
<text x="149.9" y="360.7">0.1uF</text>
<text x="165.8" y="362.5">10uF</text>
</g>
<g font-size="3.2" fill="#00f">
<text x="202.6" y="22.8">1</text>
<text x="218.7" y="22.8">2</text>
<text x="202.6" y="35.1">1</text>
<text x="218.7" y="35.1">2</text>
<text x="345.5" y="31.6">4</text>
<text x="350" y="33">VCC</text>
<text x="370.5" y="33">BAT</text>
<text x="379.2" y="31.6">5</text>
<text x="50.7" y="36.9">1</text>
<text x="50.7" y="40.4">2</text>
<text x="54.2" y="38.6">GND</text>
<text x="86.7" y="38.6">GND</text>
<text x="95.4" y="40.4">37</text>
<text x="95.4" y="36.9">38</text>
<text x="50.7" y="43.9">3</text>
<text x="50.7" y="47.4">4</text>
<text x="54.2" y="42.2">3V3</text>
<text x="54.2" y="45.7">RST</text>
<text x="78.5" y="45.7">SCL/IO22</text>
<text x="86.1" y="42.2">IO23</text>
<text x="95.4" y="47.4">35</text>
<text x="95.4" y="43.9">36</text>
<text x="345.5" y="42.2">8</text>
<text x="350" y="43.6">CE</text>
<text x="372.8" y="45.3">EP</text>
<text x="379.2" y="43.9">9</text>
<text x="50.7" y="51">5</text>
<text x="54.2" y="49.2">I36/S_VP/A</text>
<text x="54.2" y="52.7">I39/S_VN/A</text>
<text x="77.8" y="52.7">RXD0/IO3</text>
<text x="78.1" y="49.2">TXD0/IO1</text>
<text x="95.4" y="51">34</text>
<text x="345.5" y="52.7">7</text>
<text x="379.2" y="52.7">1</text>
<text x="50.7" y="54.5">6</text>
<text x="50.7" y="58">7</text>
<text x="54.2" y="56.3">I34/A</text>
<text x="54.2" y="59.8">I35/A</text>
<text x="77.9" y="56.3">SDA/IO21</text>
<text x="95.4" y="54.5">33</text>
<text x="202.6" y="58">1</text>
<text x="218.7" y="58">2</text>
<text x="350" y="54.2">CHRG#</text>
<text x="368.2" y="54.2">TEMP</text>
<text x="50.7" y="61.6">8</text>
<text x="50.7" y="65.1">9</text>
<text x="54.2" y="63.3">IO32/T9/A</text>
<text x="86.1" y="63.3">IO19</text>
<text x="95.4" y="65.1">30</text>
<text x="95.4" y="61.6">31</text>
<text x="278.9" y="65.1">2</text>
<text x="282.4" y="63.3">2</text>
<text x="345.5" y="63.3">6</text>
<text x="350" y="64.7">STDBY#</text>
<text x="367.7" y="64.7">PROG</text>
<text x="379.2" y="63.3">2</text>
<text x="48.7" y="68.6">10</text>
<text x="54.2" y="66.9">IO33/T8/A</text>
<text x="54.2" y="70.4">IO25/DAC1/A</text>
<text x="86.1" y="66.9">IO18</text>
<text x="88.1" y="70.4">IO5</text>
<text x="95.4" y="68.6">29</text>
<text x="202.6" y="70.4">1</text>
<text x="218.7" y="70.4">2</text>
<text x="278.9" y="68.6">1</text>
<text x="282.4" y="66.9">1</text>
<text x="48.7" y="72.1">11</text>
<text x="48.7" y="75.7">12</text>
<text x="54.2" y="73.9">IO26/DAC2/A</text>
<text x="54.2" y="77.4">IO27/T7/A</text>
<text x="86.1" y="77.4">IO16</text>
<text x="86.1" y="73.9">IO17</text>
<text x="95.4" y="75.7">27</text>
<text x="95.4" y="72.1">28</text>
<text x="364.4" y="73.6" transform="rotate(-90 364.4 73.6)">GND</text>
<text x="48.7" y="79.2">13</text>
<text x="48.7" y="82.7">14</text>
<text x="54.2" y="81">IO14/T6/A</text>
<text x="79.1" y="81">A/T0/IO4</text>
<text x="95.4" y="82.7">25</text>
<text x="95.4" y="79.2">26</text>
<text x="363" y="78" transform="rotate(-90 363 78)">3</text>
<text x="48.7" y="86.3">15</text>
<text x="48.7" y="89.8">16</text>
<text x="54.2" y="84.5">IO12/T5/A</text>
<text x="54.2" y="88">GND</text>
<text x="79.1" y="88">A/T3/IO2</text>
<text x="79.1" y="84.5">A/T2/IO0</text>
<text x="95.4" y="89.8">23</text>
<text x="95.4" y="86.3">24</text>
<text x="54.2" y="91.5">IO13/T4/A</text>
<text x="77.1" y="91.5">A/T1/IO15</text>
<text x="202.6" y="98.6">1</text>
<text x="218.7" y="98.6">2</text>
<text x="251.9" y="143.1" transform="rotate(-90 251.9 143.1)">25</text>
<text x="234.2" y="151.5">1</text>
<text x="234.2" y="155">2</text>
<text x="237.7" y="153.3">CLKIN</text>
<text x="253.3" y="152.8" transform="rotate(-90 253.3 152.8)">GND</text>
<text x="260" y="153.3">SDA</text>
<text x="268.3" y="155">23</text>
<text x="268.3" y="151.5">24</text>
<text x="234.2" y="158.6">3</text>
<text x="237.7" y="156.8">NC</text>
<text x="237.7" y="160.3">NC</text>
<text x="258.3" y="160.3">RESV</text>
<text x="260.7" y="156.8">SCL</text>
<text x="268.3" y="158.6">22</text>
<text x="234.2" y="162.1">4</text>
<text x="234.2" y="165.6">5</text>
<text x="237.7" y="163.9">NC</text>
<text x="237.7" y="167.4">NC</text>
<text x="255.9" y="167.4">CPOUT</text>
<text x="258.3" y="163.9">RESV</text>
<text x="268.3" y="165.6">20</text>
<text x="268.3" y="162.1">21</text>
<text x="234.2" y="169.2">6</text>
<text x="234.2" y="172.7">7</text>
<text x="237.7" y="170.9">AUX_DA</text>
<text x="258.3" y="170.9">RESV</text>
<text x="268.3" y="169.2">19</text>
<text x="234.2" y="176.2">8</text>
<text x="234.2" y="179.7">9</text>
<text x="237.7" y="174.4">AUX_CL</text>
<text x="237.7" y="178">VLOGIC</text>
<text x="262.2" y="178">NC</text>
<text x="268.3" y="179.7">16</text>
<text x="268.3" y="176.2">17</text>
<text x="70.2" y="183.4" transform="rotate(-90 70.2 183.4)">4</text>
<text x="73.7" y="183.4" transform="rotate(-90 73.7 183.4)">3</text>
<text x="77.3" y="183.4" transform="rotate(-90 77.3 183.4)">2</text>
<text x="80.8" y="183.4" transform="rotate(-90 80.8 183.4)">1</text>
<text x="232.2" y="183.3">10</text>
<text x="237.7" y="181.5">AD0</text>
<text x="237.7" y="185">REGOUT</text>
<text x="262.2" y="185">NC</text>
<text x="262.2" y="181.5">NC</text>
<text x="268.3" y="183.3">15</text>
<text x="72" y="186.9" transform="rotate(-90 72 186.9)">4</text>
<text x="75.5" y="186.9" transform="rotate(-90 75.5 186.9)">3</text>
<text x="79" y="186.9" transform="rotate(-90 79 186.9)">2</text>
<text x="82.5" y="186.9" transform="rotate(-90 82.5 186.9)">1</text>
<text x="232.2" y="186.8">11</text>
<text x="232.2" y="190.3">12</text>
<text x="237.7" y="188.6">FSYNC</text>
<text x="262.2" y="188.6">NC</text>
<text x="268.3" y="186.8">14</text>
<text x="237.7" y="192.1">INT</text>
<text x="199.1" y="252.1">8</text>
<text x="203.6" y="253.5">VDD</text>
<text x="223.1" y="253.5">GND</text>
<text x="232.8" y="252.1">1</text>
<text x="199.1" y="259.1">7</text>
<text x="203.6" y="260.5">GND</text>
<text x="223.8" y="260.5">CSB</text>
<text x="232.8" y="259.1">2</text>
<text x="338.3" y="263" transform="rotate(-90 338.3 263)">29</text>
<text x="341.8" y="263" transform="rotate(-90 341.8 263)">28</text>
<text x="345.4" y="263" transform="rotate(-90 345.4 263)">27</text>
<text x="348.9" y="263" transform="rotate(-90 348.9 263)">26</text>
<text x="352.4" y="263" transform="rotate(-90 352.4 263)">25</text>
<text x="356" y="263" transform="rotate(-90 356 263)">24</text>
<text x="359.5" y="263" transform="rotate(-90 359.5 263)">23</text>
<text x="363" y="263" transform="rotate(-90 363 263)">22</text>
<text x="199.1" y="266.2">6</text>
<text x="203.6" y="267.6">VDDIO</text>
<text x="224.4" y="267.6">SDI</text>
<text x="232.8" y="266.2">3</text>
<text x="339.7" y="269.4" transform="rotate(-90 339.7 269.4)">EP</text>
<text x="61.4" y="271.8" transform="rotate(-90 61.4 271.8)">1</text>
<text x="199.1" y="273.2">5</text>
<text x="203.6" y="274.6">SDO</text>
<text x="223.8" y="274.6">SCK</text>
<text x="232.8" y="273.2">4</text>
<text x="343.3" y="272.1" transform="rotate(-90 343.3 272.1)">DTR</text>
<text x="346.8" y="272.3" transform="rotate(-90 346.8 272.3)">DSR</text>
<text x="350.3" y="272" transform="rotate(-90 350.3 272)">TXD</text>
<text x="353.8" y="272.3" transform="rotate(-90 353.8 272.3)">RXD</text>
<text x="357.4" y="271.8" transform="rotate(-90 357.4 271.8)">RTS</text>
<text x="360.9" y="271.8" transform="rotate(-90 360.9 271.8)">CTS</text>
<text x="364.4" y="270.1" transform="rotate(-90 364.4 270.1)">NC</text>
<text x="45" y="278.5">A4</text>
<text x="50.7" y="280.3">VBUS</text>
<text x="63.9" y="280.3">VBUS</text>
<text x="74.3" y="278.5">B9</text>
<text x="324.3" y="278.5">1</text>
<text x="328.8" y="279.9">DCD</text>
<text x="372.2" y="279.9">NC</text>
<text x="379.2" y="278.5">21</text>
<text x="45" y="282">A5</text>
<text x="45" y="285.6">A6</text>
<text x="50.7" y="283.8">CC1</text>
<text x="50.7" y="287.3">DP1</text>
<text x="64.1" y="283.8">SBU2</text>
<text x="65.9" y="287.3">DN2</text>
<text x="74.3" y="285.6">B7</text>
<text x="74.3" y="282">B8</text>
<text x="324.3" y="282">2</text>
<text x="324.3" y="285.6">3</text>
<text x="328.8" y="283.5">RI</text>
<text x="328.8" y="287">GND</text>
<text x="372.2" y="287">NC</text>
<text x="372.2" y="283.5">NC</text>
<text x="379.2" y="285.6">19</text>
<text x="379.2" y="282">20</text>
<text x="45" y="289.1">A7</text>
<text x="45" y="292.6">A8</text>
<text x="50.7" y="290.9">DN1</text>
<text x="66.4" y="290.9">DP2</text>
<text x="74.3" y="292.6">B5</text>
<text x="74.3" y="289.1">B6</text>
<text x="324.3" y="289.1">4</text>
<text x="324.3" y="292.6">5</text>
<text x="328.8" y="290.5">D+</text>
<text x="372.2" y="290.5">NC</text>
<text x="379.2" y="292.6">17</text>
<text x="379.2" y="289.1">18</text>
<text x="45" y="296.2">A9</text>
<text x="50.7" y="294.4">SBU1</text>
<text x="50.7" y="297.9">VBUS</text>
<text x="63.9" y="297.9">VBUS</text>
<text x="66.3" y="294.4">CC2</text>
<text x="74.3" y="296.2">B4</text>
<text x="324.3" y="296.2">6</text>
<text x="324.3" y="299.7">7</text>
<text x="328.8" y="294">D-</text>
<text x="328.8" y="297.6">VDD</text>
<text x="372.2" y="297.6">NC</text>
<text x="372.2" y="294">NC</text>
<text x="379.2" y="299.7">15</text>
<text x="379.2" y="296.2">16</text>
<text x="328.8" y="301.1">REGIN</text>
<text x="372.2" y="301.1">NC</text>
<text x="341.8" y="317.9" transform="rotate(-90 341.8 317.9)">8</text>
<text x="343.3" y="313.4" transform="rotate(-90 343.3 313.4)">VBUS</text>
<text x="345.4" y="317.9" transform="rotate(-90 345.4 317.9)">9</text>
<text x="346.8" y="313.4" transform="rotate(-90 346.8 313.4)">RST#</text>
<text x="350.3" y="313.4" transform="rotate(-90 350.3 313.4)">NC</text>
<text x="353.8" y="313.4" transform="rotate(-90 353.8 313.4)">SUSPEND#</text>
<text x="357.4" y="313.4" transform="rotate(-90 357.4 313.4)">SUSPEND</text>
<text x="360.9" y="313.4" transform="rotate(-90 360.9 313.4)">NC</text>
<text x="364.4" y="313.4" transform="rotate(-90 364.4 313.4)">NC</text>
<text x="348.9" y="319.9" transform="rotate(-90 348.9 319.9)">10</text>
<text x="352.4" y="319.9" transform="rotate(-90 352.4 319.9)">11</text>
<text x="356" y="319.9" transform="rotate(-90 356 319.9)">12</text>
<text x="359.5" y="319.9" transform="rotate(-90 359.5 319.9)">13</text>
<text x="363" y="319.9" transform="rotate(-90 363 319.9)">14</text>
<text x="123.4" y="340.3">VOUT(TAB)</text>
<text x="143.1" y="338.5">2</text>
<text x="112.5" y="342">3</text>
<text x="116" y="343.8">VIN</text>
<text x="125.2" y="345.2">GND</text>
<text x="135.3" y="343.8">TAB</text>
<text x="143.1" y="342">4</text>
<text x="128.4" y="348.1" transform="rotate(-90 128.4 348.1)">1</text>
</g>
<g font-size="3.2">
<text x="268.3" y="172.7">18</text>
<text x="259.5" y="174.4">GND</text>
<text x="45" y="275">A1</text>
<text x="74.3" y="275">B12</text>
<text x="50.7" y="276.8">GND</text>
<text x="65.5" y="276.8">GND</text>
<text x="43" y="299.7">A12</text>
<text x="74.3" y="299.7">B1</text>
<text x="50.7" y="301.4">GND</text>
<text x="65.5" y="301.4">GND</text>
</g>
<g font-size="3.2" fill="#f00">
<text x="268.3" y="190.3">13</text>
<text x="259.7" y="192.1">VDD</text>
</g>
</svg>
